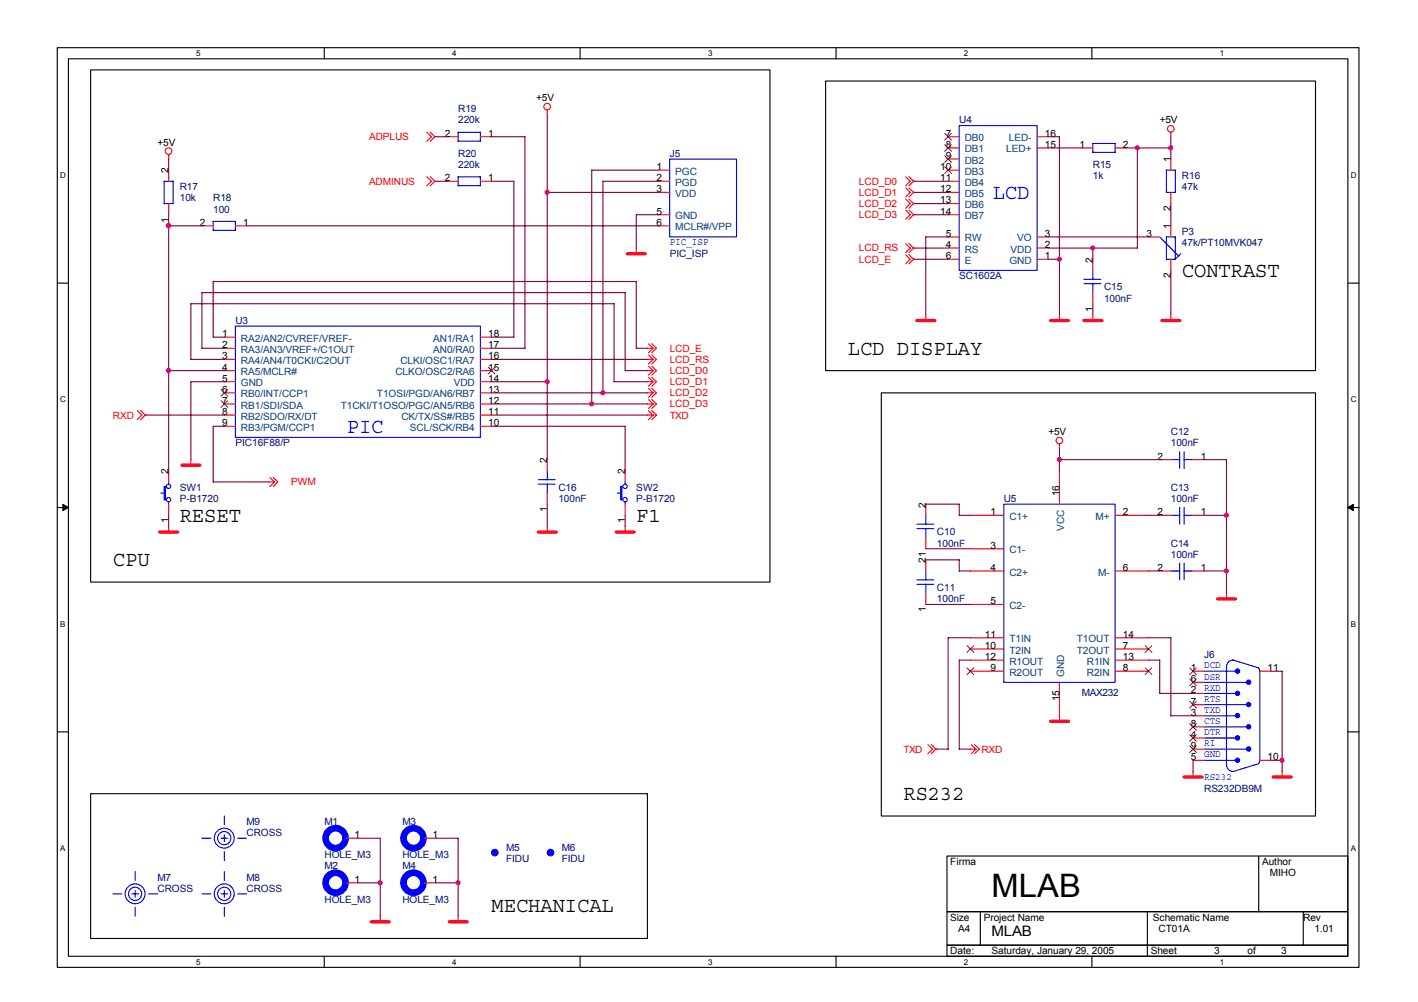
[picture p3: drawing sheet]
<svg xmlns="http://www.w3.org/2000/svg" width="297mm" height="210mm" viewBox="0 0 297 210" stroke-linecap="round" stroke-linejoin="round" font-family="sans-serif">
<path d="M12 10h272.7v192.6h-272.7zM14.3 12.3h268v188h-268z" fill="none" stroke="#000" stroke-width=".23"/>
<g fill="#fff">
<path d="M41.1 10.2h1v1.9h-1z"/>
<path d="M41.1 200.6h1v1.8h-1z"/>
</g>
<path d="M67.9 10v2.3M67.9 200.3v2.3" fill="none" stroke="#000" stroke-width=".23"/>
<g fill="#fff">
<path d="M94.7 10.2h1v1.9h-1z"/>
<path d="M94.7 200.6h1v1.8h-1z"/>
</g>
<path d="M121.5 10v2.3M121.5 200.3v2.3" fill="none" stroke="#000" stroke-width=".23"/>
<g fill="#fff">
<path d="M148.3 10.2h.9v1.9h-.9z"/>
<path d="M148.3 200.6h.9v1.8h-.9z"/>
</g>
<path d="M175.1 10v2.3M175.1 200.3v2.3" fill="none" stroke="#000" stroke-width=".23"/>
<g fill="#fff">
<path d="M201.9 10.2h1v1.9h-1z"/>
<path d="M201.9 200.6h1v1.8h-1z"/>
</g>
<path d="M228.7 10v2.3M228.7 200.3v2.3" fill="none" stroke="#000" stroke-width=".23"/>
<g fill="#fff">
<path d="M255.5 10.2h1v1.9h-1z"/>
<path d="M255.5 200.6h1v1.8h-1z"/>
<path d="M12.6 35.8h1.2v1.9h-1.2z"/>
<path d="M282.9 35.8h1.2v1.9h-1.2z"/>
<path d="M12.6 82.8h1.2v1.9h-1.2z"/>
<path d="M282.9 82.8h1.2v1.9h-1.2z"/>
</g>
<path d="M12 59.3h2.3M282.3 59.3h2.4" fill="none" stroke="#000" stroke-width=".23"/>
<g fill="#fff">
<path d="M12.6 129.8h1.1v1.9h-1.1z"/>
<path d="M282.9 129.8h1.2v1.9h-1.2z"/>
</g>
<path d="M12 106.3h2.3M282.3 106.3h2.4" fill="none" stroke="#000" stroke-width=".23"/>
<g fill="#000" stroke="#000" stroke-width=".21">
<path d="M13.2 105.6l1.1 .7-1.1 .7z" fill-rule="evenodd"/>
<path d="M282.3 106.3l1.2-.7v1.4z" fill-rule="evenodd"/>
</g>
<g fill="#fff">
<path d="M12.6 176.8h1.1v1.9h-1.1z"/>
<path d="M282.9 176.8h1.2v1.9h-1.2z"/>
</g>
<g fill="none" stroke="#000" stroke-width=".23">
<path d="M19 14.6h142.3v107.3h-142.3zM173 17h102.6v60.6h-102.6zM184.6 82.3h91v88.6h-91zM12 153.3h2.3M282.3 153.3h2.4M19 166.3h116.6v30.3h-116.6zM198.4 179.3h83.9v11.7h-83.9zM263.7 179.3v11.7M198.4 191h83.9v7h-83.9zM198.4 198h83.9v2.3h-83.9zM205.4 191v7M240.3 191v9.3"/>
<path d="M273 191v7"/>
</g>
<g fill="none" stroke="#f00" stroke-width=".23">
<path d="M35.3 32.4v.9M35.3 35.6v2.4M89.4 27.7l1 .9-1 1M89.4 37l1 1M90.1 27.7l1 .9M90.1 37l1 1M90.4 38l-1 .9M91.1 38h.2M91.1 28.6l-1 1M91.1 28.6h.2M91.1 38l-1 .9M93.6 38h2.4"/>
<path d="M93.6 28.6h2.4M100.6 38h2.4M100.6 28.6h2.4M114.6 23v1M138 38h2.3M138 35.6h2.3M189.7 37l1 1M189.7 39.4l1 .9-1 1M190.4 37l1 1M190.4 39.3l1 1M190.7 38l-1 .9M191.4 38l-1 .9"/>
<path d="M191.4 38h.2M198.6 38h2.3M198.6 28.6h2.3M198.6 35.6h2.3M198.6 31h2.3M198.6 33.3h2.3M217.3 28.6h2.3M217.3 31h2.3M226.6 31h2.3M233.6 31h2.3M245.3 27.7v.9M245.3 33.3v2.3"/>
<path d="M35.3 42.7v2.3M42.3 47.3h2.4M49.3 47.3h2.3M133.3 52v1.2M138 40.3h2.3M138 45h2.3M138 47.3h2.3M189.7 41.7l1 1M189.7 44l1 1-1 .9M189.7 51l1 1M189.7 53.4l1 .9M190.4 41.7l1 1"/>
<path d="M190.4 44l1 1M190.4 51l1 1M190.4 53.4l1 .9M190.7 42.7l-1 .9M190.7 52l-1 .9M190.7 54.3l-1 1M191.4 40.3l-1 1M191.4 40.3h.2M191.4 42.7l-1 .9M191.4 42.7h.2M191.4 45l-1 .9M191.4 45h.2"/>
<path d="M191.4 52l-1 .9M191.4 52h.2M191.4 54.3l-1 1M191.4 54.3h.2M198.6 40.3h2.3M198.6 42.7h2.3M198.6 45h2.3M198.6 52h2.3M198.6 54.3h2.3M198.6 49.6h2.3M217.3 52h2.3M217.3 54.3h2.3"/>
<path d="M217.3 49.6h2.3M228.9 54.3v2.3M240.6 49.6h2.3M245.3 40.3v2.4M245.3 47.3v2.3M245.3 54.3v2.3M47 75.3h2.3M47 77.6h2.3M47 80h2.3M47 73h2.3M47 70.6h2.3M100.6 75.3h2.4"/>
<path d="M100.6 77.6h2.4M100.6 80h2.4M100.6 73h2.4M100.6 70.6h2.4M135.6 73h1.2M135.8 74.4l1 .9h-1.2M135.8 76.7l1 1-1.2-.1M135.8 79l1 1h-1.2M135.8 72l1 1M136.5 74.3l1 1-1 .9M136.5 76.7l1 .9-1 1M136.5 79l1 1-1 .9"/>
<path d="M136.5 72l1 1-1 .9M136.8 75.3l-1 .9M136.8 77.6l-1 1M136.8 80l-1 .9M136.8 73l-1 .9M193.9 66v1.2M221.9 66v1.2M228.9 61.3v2.3M228.9 66v1.2M245.3 66v1.2M28.8 86l.9 1M29.5 86l.9 1"/>
<path d="M29.7 87l-.9 .9M30.4 87l-.9 .9M30.4 87h.3M35.3 98.6v2.4M40 96.3v1.2M47 87h2.3M47 82.3h2.3M47 84.6h2.3M47 89.3h2.3M100.6 87h2.4M100.6 82.3h2.4M100.6 84.6h2.4"/>
<path d="M100.6 89.3h2.4M114.6 96.3v2.3M131 98.6v2.4M135.6 87h1.2M135.6 82.3h1.2M135.8 86l1 1M135.8 81.4l1 .9M135.8 83.7l1 .9h-1.2M136.5 86l1 1-1 .9M136.5 81.3l1 1-1 .9M136.5 83.7l1 .9-1 1M136.8 87l-1 .9"/>
<path d="M136.8 82.3l-1 .9M136.8 84.6l-1 1M221.9 93v1M221.9 98.6v7M242.9 96.3h2.4M249.9 96.3h2.3M35.3 105.6v2.3M35.3 110.3v1.2M56.3 101h1.2M56.6 100l.9 1M57.2 100l1 1-1 .9M57.5 101l-1 .9"/>
<path d="M114.6 103.3v2.3M114.6 110.3v1.2M131 105.6v2.3M131 110.3v1.2M193.9 105.6v2.3M193.9 112.6v2.4M193.9 117.3v2.3M203.3 107.9h7M203.3 119.6h7M203.3 115h7M233.6 107.9h7M233.6 119.6h7"/>
<path d="M242.9 107.9h2.4M242.9 119.6h2.4M249.9 107.9h2.3M249.9 119.6h2.3M193.9 124.3v2.3M203.3 126.6h7M203.3 133.6h7M203.3 136h7M203.3 138.3h7M233.6 133.6h7M233.6 136h7M233.6 138.3h7"/>
<path d="M256.9 124.3v1.2M194.4 156l1 1M195.1 156l.9 .9M195.3 156.9l-.9 1M196 156.9h.3M196 156.9l-.9 1M203.3 156.9h1.1M203.3 140.6h7M203.5 156l.9 1M204.2 156l.9 .9-.9 1M204.4 156.9l-.9 1M221.9 142.9v8.2"/>
<path d="M233.6 140.6h7M249.9 156.9h2.3M249.9 140.6h2.3M249.9 145.3h2.3M249.9 149.9h2.3M249.9 154.6h2.3M249.9 159.3h2.3M249.9 142.9h2.3M249.9 147.6h2.3M249.9 152.3h2.3M263.9 140.6h2.4M263.9 159.3h2.4"/>
<path d="M72.6 175.6h2.4M89 175.6h2.3M249.9 161.6v1.2M268.6 161.6v1.2M72.6 184.9h2.4M79.7 191.9v1.2M89 184.9h2.3M96 191.9v1.2"/>
<circle cx="35.3" cy="31.7" r=".69"/>
<circle cx="114.6" cy="22.3" r=".69"/>
<circle cx="245.2" cy="27" r=".69"/>
<circle cx="221.9" cy="92.3" r=".69"/>
</g>
<g fill="none" stroke="#f00" stroke-width=".7">
<path d="M131.4 53.1h3.8M192.1 67.1h3.7M220.1 67.1h3.7M227.1 67.1h3.7M243.4 67.1h3.7M38.1 97.5h3.8M33.5 111.5h3.7M112.8 111.5h3.7M129.1 111.5h3.7M255.1 125.5h3.7M220.1 151.1h3.7M248.1 162.8h3.7"/>
<path d="M266.7 162.8h3.8M77.8 193.1h3.7M94.1 193.1h3.8"/>
</g>
<g fill="none" stroke="#00f" stroke-width=".23">
<path d="M34.4 38h1.9v4.7h-1.9M34.4 38v4.7M95.9 27.7h4.7v1.9M95.9 37h4.7v1.9M96 27.7v1.9h4.6M96 37v1.9h4.6M140.3 33.3h14v16.3h-14zM200.9 26.3h16.4v30.3h-16.4zM228.9 30h4.7v1.9h-4.7zM246.2 35.6v4.7h-1.9v-4.7h1.9M44.6 46.4h4.7v1.9M44.7 48.2h4.6"/>
<path d="M44.7 46.4v1.9M227.1 59.4h3.5M227.1 58.5h3.5M228.9 56.6v1.9M228.9 59.4v1.9M242.9 49.6l4 4M246.2 49.6v4.7h-1.9M246.2 49.6h-1.9v4.7M247.4 53.1l-1 1M49.3 68.3h51.3v23.3h-51.3zM114.6 98.6v1.9M245.2 96.3h1.9"/>
<path d="M247.1 94.6v3.5M248 96.3h1.9M248.1 94.6v3.5M33.7 103.3h.7M35.3 100.9v.5M35.3 105.2v.4M112.8 101.4h3.5M112.8 100.5h3.5M114.6 101.4v1.9M129.3 103.3h.7M131 100.9v.5M131 105.2v.4"/>
<path d="M192.1 110.7h3.5M192.1 109.8h3.5M193.9 107.9v1.9M193.9 110.7v1.9M193.9 119.6v1.9M210.3 105.6h23.3v37.3h-23.3zM245.2 107.9h1.9M245.2 119.6h1.9M247.1 106.3v3.5M247.1 118v3.5M248 107.9h1.9M248 119.6h1.9"/>
<path d="M248.1 106.3v3.5M248.1 118v3.5M192.1 122.4h3.5M192.1 121.5h3.5M193.9 122.4v1.9M258.3 138.3l5.4 1.6M258.3 138.3a1.4 1.4 0 0 0-1.4 1.4v20.5M263.6 140l.3 .6v18.7M252.2 140.6h6.6M252.2 145.3h6.6M252.2 149.9h6.6M252.2 154.6h6.6"/>
<path d="M252.2 159.3h6.6M252.2 142.9h8.9M252.2 147.6h8.9M252.2 152.3h8.9M252.2 156.9h8.9M263.7 160l-5.4 1.6M263.9 159.3l-.3 .6M42.3 175.6h1.9M46.3 175.6h1.4M47 170.9v1.9M47 174.9v1.4M47 178.4v1.9"/>
<path d="M49.8 175.6h1.9M72.4 175.6h.2M88.7 175.6h.3M256.9 160.2a1.4 1.4 0 0 0 1.4 1.4M23.6 187.3h1.9M27.6 187.3h1.4M28.3 182.6v1.9M28.3 186.5v1.5M28.3 190.1v1.8M31.1 187.3h1.9M42.3 187.3h1.9M46.3 187.3h1.4"/>
<path d="M47 182.6v1.9M47 186.5v1.5M47 190.1v1.8M49.8 187.3h1.9M72.4 184.9h.2M88.7 184.9h.3"/>
<circle cx="35.3" cy="101.9" r=".46"/>
<circle cx="35.3" cy="104.7" r=".46"/>
<circle cx="130.9" cy="101.9" r=".46"/>
<circle cx="130.9" cy="104.7" r=".46"/>
<circle cx="47" cy="175.6" r="2.08"/>
<circle cx="47" cy="175.6" r="1.39"/>
<circle cx="28.3" cy="187.2" r="2.08"/>
<circle cx="28.3" cy="187.2" r="1.39"/>
<circle cx="47" cy="187.2" r="2.08"/>
<circle cx="47" cy="187.2" r="1.39"/>
</g>
<g fill="none" stroke="#00f" stroke-width="1.4">
<circle cx="70.3" cy="175.6" r="2.08"/>
<circle cx="86.6" cy="175.6" r="2.08"/>
<circle cx="70.3" cy="184.9" r="2.08"/>
<circle cx="86.6" cy="184.9" r="2.08"/>
</g>
<g fill="#00f" stroke="#00f" stroke-width=".23">
<path d="M130 101.9h.3v2.8h-.3z"/>
<path d="M34.4 101.9h.2v2.8h-.2z"/>
<circle cx="259.2" cy="140.6" r=".46"/>
<circle cx="259.2" cy="145.2" r=".46"/>
<circle cx="261.6" cy="142.9" r=".46"/>
<circle cx="261.6" cy="147.6" r=".46"/>
<circle cx="259.2" cy="149.9" r=".46"/>
<circle cx="261.6" cy="152.3" r=".46"/>
<circle cx="259.2" cy="154.6" r=".46"/>
<circle cx="261.6" cy="156.9" r=".46"/>
<circle cx="259.2" cy="159.3" r=".46"/>
<circle cx="103.7" cy="178.6" r=".69"/>
<circle cx="115.3" cy="178.6" r=".69"/>
</g>
<g fill="none" stroke="#804000" stroke-width=".21">
<path d="M197.9 27.9l1.4 1.5M197.9 30.3l1.4 1.4M197.9 32.6l1.4 1.4M197.9 34.9l1.4 1.5M199.3 27.9l-1.4 1.5M199.3 30.3l-1.4 1.4M199.3 32.6l-1.4 1.4M199.3 34.9l-1.4 1.5M102.3 76.9l1.4 1.5M103.7 76.9l-1.4 1.5M46.3 81.6l1.4 1.4M46.3 83.9l1.4 1.4"/>
<path d="M47.7 81.6l-1.4 1.4M47.7 83.9l-1.4 1.4M202.6 135.3l1.4 1.4M202.6 139.9l1.4 1.4M204 135.3l-1.5 1.4M204 139.9l-1.5 1.4M239.9 135.3l1.4 1.4M239.9 139.9l1.4 1.4M241.3 135.3l-1.4 1.4M241.3 139.9l-1.4 1.4M249.2 139.9l1.4 1.4M250.6 139.9l-1.4 1.4"/>
<path d="M249.2 153.9l1.4 1.4M249.2 142.2l1.4 1.5M249.2 146.9l1.4 1.4M249.2 151.6l1.4 1.4M249.2 156.2l1.4 1.4M250.6 153.9l-1.4 1.4M250.6 142.2l-1.4 1.5M250.6 146.9l-1.4 1.4M250.6 151.6l-1.4 1.4M250.6 156.2l-1.4 1.4"/>
</g>
<g fill="none" stroke="#800040" stroke-width=".23">
<path d="M35.3 33.3v2.4M91.3 38h2.4M91.3 28.6h2.4M103 38h4.7M103 28.6h7v44.4M107.6 38v32.7M114.6 24v72.3M138 38h-11.7v44.3M138 35.6h-14v49M191.6 38h7M219.6 28.6h2.3v37.4M219.6 31h7"/>
<path d="M235.9 31h9.4M238.3 31v21M245.3 28.6v4.7M35.3 45v53.6M35.3 47.3h7M51.6 47.3h86.4M114.6 40.3h23.4M133.3 59v14M133.3 59l-88.6-.1v11.7h2.3M138 45h-4.7v7M191.6 40.3h7M191.6 42.7h7"/>
<path d="M191.6 45h7M191.6 52h7M191.6 54.3h7M198.6 49.6h-4.7v16.4M219.6 52h18.7M219.6 54.3h2.4M219.6 49.6h21M228.9 52v2.3M245.3 42.7v4.6M245.3 56.6v9.4M35.3 77.6h11.7M42.3 61.3h88.7v16.3h4.6"/>
<path d="M42.3 61.3v11.7h4.7M47 80h-7v16.3M103 80h11.7M103 70.6h4.7M103 73h7M103 75.3h32.6M128.6 63.6v16.4h7M128.7 63.6h-88.7v11.7h7M133.3 73h2.3M228.9 63.6v2.4M30.6 87h16.4M47 89.3h-2.3v11.7h11.6"/>
<path d="M103 84.6h32.6M103 82.3h32.6M103 87h32.6M103 89.3h28v9.3M221.9 94v4.6M221.9 96.3h21.1M252.2 96.3h4.7v28M35.3 107.9v2.4M114.6 105.6v4.7M131 107.9v2.4M193.9 117.3h7v2.3h2.4M193.9 105.6h7v2.4"/>
<path d="M193.9 115h9.4M200.9 107.9h2.4M240.6 107.9h2.4M240.6 119.6h2.4M252.2 107.9h4.7M252.2 119.6h4.7M193.9 126.6h9.4M203.3 138.3h-2.4v18.7l2.4-.1M203.3 133.6h-4.7v23.4M240.6 138.3h2.4l-.1 7h7M240.6 133.6h4.7M245.3 133.6v16.4"/>
<path d="M196.3 156.9h2.3M245.3 149.9h4.6M249.9 159.3v2.3M266.2 140.6h2.4v21M266.3 159.3h2.3M75 175.6h4.7v16.3M91.3 175.6h4.7v16.3M75 184.9h4.7M91.3 184.9h4.7"/>
</g>
<g fill="#f0f" stroke="#f0f" stroke-width=".23">
<circle cx="228.9" cy="51.9" r=".46"/>
<circle cx="221.9" cy="54.3" r=".46"/>
<circle cx="245.2" cy="31" r=".46"/>
<circle cx="238.2" cy="31" r=".46"/>
<circle cx="221.9" cy="96.3" r=".46"/>
<circle cx="256.9" cy="107.9" r=".46"/>
<circle cx="256.9" cy="119.6" r=".46"/>
<circle cx="79.6" cy="184.9" r=".46"/>
<circle cx="95.9" cy="184.9" r=".46"/>
<circle cx="35.3" cy="47.3" r=".46"/>
<circle cx="123.9" cy="84.6" r=".46"/>
<circle cx="126.3" cy="82.3" r=".46"/>
<circle cx="114.6" cy="40.3" r=".46"/>
<circle cx="114.6" cy="79.9" r=".46"/>
<circle cx="35.3" cy="77.6" r=".46"/>
<circle cx="268.6" cy="159.3" r=".46"/>
</g>
<text font-size="6.8" x="207.7" y="187.8">MLAB</text>
<g font-size="4.4" fill="#00f">
<text x="207.9" y="41.7">LCD</text>
<text x="72.6" y="90.6">PIC</text>
</g>
<g font-size="4.4">
<text x="247.6" y="58">CONTRAST</text>
<text x="177.6" y="74.3">LCD DISPLAY</text>
<text x="37.7" y="109.3">RESET</text>
<text x="133.3" y="109.3">F1</text>
<text x="23.7" y="118.6">CPU</text>
<text x="189.3" y="167.6">RS232</text>
<text x="103" y="190.9">MECHANICAL</text>
</g>
<text font-size="3" x="207.7" y="196.1">MLAB</text>
<g font-size="2.1" fill="#000080">
<text x="96" y="23.5">R19</text>
<text x="96" y="25.9">220k</text>
<text x="200.9" y="25.9">U4</text>
<text x="96" y="32.9">R20</text>
<text x="96" y="35.2">220k</text>
<text x="140.3" y="32.9">J5</text>
<text x="228.9" y="35.2">R15</text>
<text x="37.7" y="39.9">R17</text>
<text x="228.9" y="37.5">1k</text>
<text x="247.6" y="37.5">R16</text>
<text x="247.6" y="39.9">47k</text>
<text x="37.7" y="42.2">10k</text>
<text x="44.7" y="42.2">R18</text>
<text x="44.7" y="44.5">100</text>
<text x="140.3" y="53.8">PIC_ISP</text>
<text x="247.6" y="49.2">P3</text>
<text x="247.6" y="51.5">47k/PT10MVK047</text>
<text x="200.9" y="58.5">SC1602A</text>
<text x="231.3" y="60.9">C15</text>
<text x="231.3" y="63.2">100nF</text>
<text x="49.3" y="67.9">U3</text>
<text x="49.3" y="93.5">PIC16F88/P</text>
<text x="245.3" y="91.2">C12</text>
<text x="245.3" y="93.5">100nF</text>
<text x="37.7" y="102.8">SW1</text>
<text x="37.7" y="105.2">P-B1720</text>
<text x="117" y="102.8">C16</text>
<text x="117" y="105.2">100nF</text>
<text x="133.3" y="102.8">SW2</text>
<text x="133.3" y="105.2">P-B1720</text>
<text x="210.3" y="105.2">U5</text>
<text x="245.3" y="102.8">C13</text>
<text x="245.3" y="105.2">100nF</text>
<text x="196.3" y="112.2">C10</text>
<text x="196.3" y="114.5">100nF</text>
<text x="245.3" y="114.5">C14</text>
<text x="245.3" y="116.8">100nF</text>
<text x="196.3" y="123.8">C11</text>
<text x="196.3" y="126.2">100nF</text>
<text x="252.2" y="137.8">J6</text>
<text x="226.6" y="145.8">MAX232</text>
<text x="252.2" y="165.8">RS232DB9M</text>
<text x="51.6" y="172.8">M9</text>
<text x="68" y="172.8">M1</text>
<text x="84.3" y="172.8">M3</text>
<text x="51.6" y="175.2">CROSS</text>
<text x="68" y="179.8">HOLE_M3</text>
<text x="84.3" y="179.8">HOLE_M3</text>
<text x="106" y="178.2">M5</text>
<text x="117.7" y="178.2">M6</text>
<text x="33" y="184.5">M7</text>
<text x="51.6" y="184.5">M8</text>
<text x="68" y="182.1">M2</text>
<text x="84.3" y="182.1">M4</text>
<text x="106" y="180.5">FIDU</text>
<text x="117.7" y="180.5">FIDU</text>
<text x="33" y="186.8">CROSS</text>
<text x="51.6" y="186.8">CROSS</text>
<text x="68" y="189.1">HOLE_M3</text>
<text x="84.3" y="189.1">HOLE_M3</text>
</g>
<g font-size="2.1">
<text x="112.3" y="21.2">+5V</text>
<text x="93.2" y="28.6">2</text>
<text x="102.3" y="28.6">1</text>
<text x="198.1" y="28.6">7</text>
<text x="218.9" y="28.6">16</text>
<text x="242.9" y="25.9">+5V</text>
<text x="33" y="30.5">+5V</text>
<text x="137.5" y="35.6">1</text>
<text x="197" y="35.6">10</text>
<text x="198.1" y="31">8</text>
<text x="198.1" y="33.3">9</text>
<text x="218.9" y="31">15</text>
<text x="226.1" y="31">1</text>
<text x="235.2" y="31">2</text>
<text x="245.2" y="34" transform="rotate(-90 245.2 34)">1</text>
<text x="35.3" y="36.3" transform="rotate(-90 35.3 36.3)">2</text>
<text x="93.2" y="38">2</text>
<text x="102.3" y="38">1</text>
<text x="137.5" y="38">2</text>
<text x="137.5" y="40.3">3</text>
<text x="197" y="38">11</text>
<text x="197" y="40.3">12</text>
<text x="35.3" y="46.6" transform="rotate(-90 35.3 46.6)">1</text>
<text x="41.9" y="47.3">2</text>
<text x="50.9" y="47.3">1</text>
<text x="137.5" y="45">5</text>
<text x="137.5" y="47.3">6</text>
<text x="197" y="42.6">13</text>
<text x="197" y="45">14</text>
<text x="245.2" y="44.3" transform="rotate(-90 245.2 44.3)">2</text>
<text x="198.1" y="51.9">4</text>
<text x="198.1" y="49.6">5</text>
<text x="218.9" y="51.9">2</text>
<text x="218.9" y="49.6">3</text>
<text x="240.1" y="49.6">3</text>
<text x="245.2" y="48" transform="rotate(-90 245.2 48)">1</text>
<text x="198.1" y="54.3">6</text>
<text x="218.9" y="54.3">1</text>
<text x="228.9" y="55" transform="rotate(-90 228.9 55)">2</text>
<text x="245.2" y="58.3" transform="rotate(-90 245.2 58.3)">2</text>
<text x="228.9" y="65.3" transform="rotate(-90 228.9 65.3)">1</text>
<text x="46.5" y="70.6">1</text>
<text x="102.3" y="70.6">18</text>
<text x="46.5" y="72.9">2</text>
<text x="46.5" y="75.3">3</text>
<text x="46.5" y="77.6">4</text>
<text x="102.3" y="77.6">15</text>
<text x="102.3" y="75.3">16</text>
<text x="102.3" y="72.9">17</text>
<text x="46.5" y="79.9">5</text>
<text x="46.5" y="82.3">6</text>
<text x="102.3" y="82.3">13</text>
<text x="102.3" y="79.9">14</text>
<text x="46.5" y="84.6">7</text>
<text x="46.5" y="86.9">8</text>
<text x="46.5" y="89.3">9</text>
<text x="102.3" y="89.3">10</text>
<text x="102.3" y="86.9">11</text>
<text x="102.3" y="84.6">12</text>
<text x="219.6" y="91.2">+5V</text>
<text x="35.3" y="99.3" transform="rotate(-90 35.3 99.3)">2</text>
<text x="114.6" y="97" transform="rotate(-90 114.6 97)">2</text>
<text x="130.9" y="99.3" transform="rotate(-90 130.9 99.3)">2</text>
<text x="242.5" y="96.3">2</text>
<text x="251.5" y="96.3">1</text>
<text x="114.6" y="107.3" transform="rotate(-90 114.6 107.3)">1</text>
<text x="193.9" y="106.3" transform="rotate(-90 193.9 106.3)">2</text>
<text x="207.5" y="107.9">1</text>
<text x="221.9" y="104" transform="rotate(-90 221.9 104)">16</text>
<text x="235.2" y="107.9">2</text>
<text x="242.5" y="107.9">2</text>
<text x="251.5" y="107.9">1</text>
<text x="35.3" y="109.6" transform="rotate(-90 35.3 109.6)">1</text>
<text x="130.9" y="109.6" transform="rotate(-90 130.9 109.6)">1</text>
<text x="193.9" y="118" transform="rotate(-90 193.9 118)">21</text>
<text x="207.5" y="114.9">3</text>
<text x="207.5" y="119.6">4</text>
<text x="235.2" y="119.6">6</text>
<text x="242.5" y="119.6">2</text>
<text x="251.5" y="119.6">1</text>
<text x="193.9" y="128.3" transform="rotate(-90 193.9 128.3)">1</text>
<text x="207.5" y="126.6">5</text>
<text x="206.3" y="133.6">11</text>
<text x="206.3" y="135.9">10</text>
<text x="235.2" y="133.6">14</text>
<text x="235.2" y="135.9">7</text>
<text x="206.3" y="138.3">12</text>
<text x="207.5" y="140.6">9</text>
<text x="235.2" y="138.3">13</text>
<text x="235.2" y="140.6">8</text>
<text x="249.4" y="140.6">1</text>
<text x="249.4" y="142.9">6</text>
<text x="265.5" y="140.6">11</text>
<text x="221.9" y="146.9" transform="rotate(-90 221.9 146.9)">15</text>
<text x="249.4" y="145.2">2</text>
<text x="249.4" y="149.9">3</text>
<text x="249.4" y="147.6">7</text>
<text x="249.4" y="154.6">4</text>
<text x="249.4" y="152.3">8</text>
<text x="249.4" y="159.3">5</text>
<text x="249.4" y="156.9">9</text>
<text x="265.5" y="159.3">10</text>
<text x="74.3" y="175.6">1</text>
<text x="90.6" y="175.6">1</text>
<text x="74.3" y="184.9">1</text>
<text x="90.6" y="184.9">1</text>
<text x="199.1" y="181.2">Firma</text>
<text x="264.4" y="181.2">Author</text>
<text x="266" y="183.6">MIHO</text>
<text x="199.1" y="192.9">Size</text>
<text x="200.7" y="195.2">A4</text>
<text x="206.1" y="192.9">Project Name</text>
<text x="241.5" y="192.9">Schematic Name</text>
<text x="242.7" y="195.2">CT01A</text>
<text x="273" y="192.9">Rev</text>
<text x="275.3" y="195.2">1.01</text>
<text x="199.1" y="199.9">Date:</text>
<text x="207.7" y="199.9">Saturday, January 29, 2005</text>
<text x="241" y="199.9">Sheet</text>
<text x="254.4" y="199.9">3</text>
<text x="261.3" y="199.9">of</text>
<text x="268.4" y="199.9">3</text>
</g>
<g font-size="2.1" fill="#f00">
<text x="77.3" y="29.4">ADPLUS</text>
<text x="77.3" y="38.7">ADMINUS</text>
<text x="179.9" y="38.7">LCD_D0</text>
<text x="179.9" y="41">LCD_D1</text>
<text x="179.9" y="43.4">LCD_D2</text>
<text x="179.9" y="45.7">LCD_D3</text>
<text x="179.9" y="52.7">LCD_RS</text>
<text x="179.9" y="55">LCD_E</text>
<text x="140.3" y="76">LCD_RS</text>
<text x="140.3" y="73.7">LCD_E</text>
<text x="140.3" y="83">LCD_D2</text>
<text x="140.3" y="78.4">LCD_D0</text>
<text x="140.3" y="80.7">LCD_D1</text>
<text x="23.7" y="87.7">RXD</text>
<text x="140.3" y="87.7">TXD</text>
<text x="140.3" y="85.3">LCD_D3</text>
<text x="61" y="101.7">PWM</text>
<text x="189.3" y="157.6">TXD</text>
<text x="205.6" y="157.6">RXD</text>
</g>
<g font-size="2.1" fill="#004080">
<text x="202.1" y="29.6">DB0</text>
<text x="211.3" y="29.6">LED-</text>
<text x="202.1" y="31.9">DB1</text>
<text x="202.1" y="34.3">DB2</text>
<text x="210.8" y="31.9">LED+</text>
<text x="141.5" y="36.6">PGC</text>
<text x="141.5" y="38.9">PGD</text>
<text x="141.5" y="41.3">VDD</text>
<text x="202.1" y="36.6">DB3</text>
<text x="202.1" y="38.9">DB4</text>
<text x="202.1" y="41.3">DB5</text>
<text x="141.5" y="45.9">GND</text>
<text x="202.1" y="43.6">DB6</text>
<text x="202.1" y="45.9">DB7</text>
<text x="141.5" y="48.3">MCLR#/VPP</text>
<text x="202.1" y="52.9">RS</text>
<text x="202.1" y="50.6">RW</text>
<text x="211.7" y="52.9">VDD</text>
<text x="213.1" y="50.6">VO</text>
<text x="202.1" y="55.3">E</text>
<text x="211.5" y="55.3">GND</text>
<text x="50.5" y="71.6">RA2/AN2/CVREF/VREF-</text>
<text x="90.7" y="71.6">AN1/RA1</text>
<text x="50.5" y="73.9">RA3/AN3/VREF+/C1OUT</text>
<text x="50.5" y="76.2">RA4/AN4/T0CKI/C2OUT</text>
<text x="83.9" y="76.2">CLKI/OSC1/RA7</text>
<text x="90.7" y="73.9">AN0/RA0</text>
<text x="50.5" y="78.6">RA5/MCLR#</text>
<text x="50.5" y="80.9">GND</text>
<text x="50.5" y="83.2">RB0/INT/CCP1</text>
<text x="79" y="83.2">T1OSI/PGD/AN6/RB7</text>
<text x="82.8" y="78.6">CLKO/OSC2/RA6</text>
<text x="95.1" y="80.9">VDD</text>
<text x="50.5" y="85.6">RB1/SDI/SDA</text>
<text x="50.5" y="87.9">RB2/SDO/RX/DT</text>
<text x="71.4" y="85.6">T1CKI/T1OSO/PGC/AN5/RB6</text>
<text x="84.1" y="87.9">CK/TX/SS#/RB5</text>
<text x="50.5" y="90.3">RB3/PGM/CCP1</text>
<text x="85.9" y="90.3">SCL/SCK/RB4</text>
<text x="211.4" y="108.9">C1+</text>
<text x="222.9" y="111.2" transform="rotate(-90 222.9 111.2)">VCC</text>
<text x="229.5" y="108.9">M+</text>
<text x="211.4" y="115.9">C1-</text>
<text x="211.4" y="120.6">C2+</text>
<text x="230" y="120.6">M-</text>
<text x="211.4" y="127.6">C2-</text>
<text x="211.4" y="134.6">T1IN</text>
<text x="211.4" y="136.9">T2IN</text>
<text x="225.6" y="134.6">T1OUT</text>
<text x="225.6" y="136.9">T2OUT</text>
<text x="211.4" y="139.2">R1OUT</text>
<text x="211.4" y="141.6">R2OUT</text>
<text x="222.9" y="141.8" transform="rotate(-90 222.9 141.8)">GND</text>
<text x="227.7" y="139.2">R1IN</text>
<text x="227.7" y="141.6">R2IN</text>
</g>
<g font-size="2.1" fill="#00f">
<text x="140.3" y="51.4">PIC_ISP</text>
<text x="252.2" y="140">DCD</text>
<text x="252.2" y="142.3">DSR</text>
<text x="252.2" y="147">RTS</text>
<text x="252.2" y="144.7">RXD</text>
<text x="252.2" y="149.4">TXD</text>
<text x="252.2" y="151.7">CTS</text>
<text x="252.2" y="154">DTR</text>
<text x="252.2" y="156.3">RI</text>
<text x="252.2" y="158.7">GND</text>
<text x="252.2" y="163.3">RS232</text>
</g>
<g font-size="1.7">
<text x="41.1" y="11.7">5</text>
<text x="94.7" y="11.7">4</text>
<text x="148.3" y="11.7">3</text>
<text x="201.9" y="11.7">2</text>
<text x="255.5" y="11.7">1</text>
<text x="12.6" y="37.3">D</text>
<text x="282.9" y="37.3">D</text>
<text x="12.6" y="84.3">C</text>
<text x="282.9" y="84.3">C</text>
<text x="12.6" y="131.3">B</text>
<text x="282.9" y="131.3">B</text>
<text x="12.6" y="178.3">A</text>
<text x="282.9" y="178.3">A</text>
<text x="41.1" y="202.1">5</text>
<text x="94.7" y="202.1">4</text>
<text x="148.3" y="202.1">3</text>
<text x="201.9" y="202.1">2</text>
<text x="255.5" y="202.1">1</text>
</g>
</svg>
